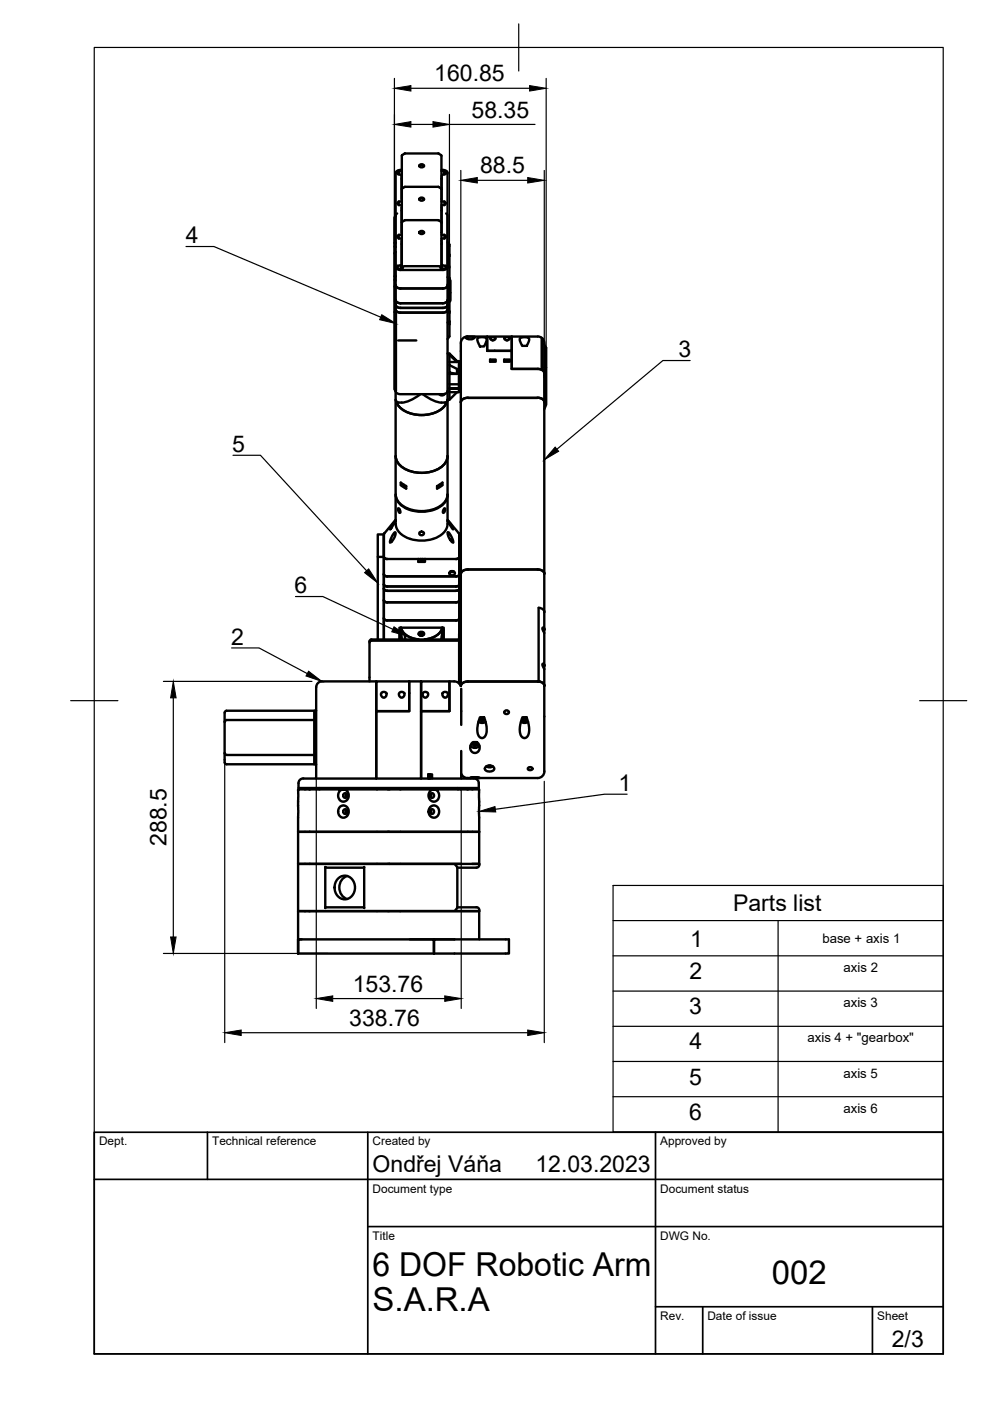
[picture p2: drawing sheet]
<svg xmlns="http://www.w3.org/2000/svg" width="210mm" height="297mm" viewBox="0 0 210 297" stroke-linecap="round" stroke-linejoin="round" font-family="sans-serif">
<!-- layer: Visible -->
<g fill="none" stroke="#000" stroke-width=".51">
<path d="M84.6 36.2v.8M85.2 36a1.13 1.13 0 0 0-1.3 .7v29.5M85.2 36.3l-.6-.1-.5 .3 .2 .4 .8 .3 .1 5.1M85.2 37.9h-.1M85.3 39.9l.6-.3h7l.6 .3M85.3 39.9l-.1 .2M85.8 32.6l-.6 .4v7.1M88.9 35.3l.5-.3 .5 .3M88.9 35a.62 .62 0 0 1 1 .2 .5 .5 0 0 1-.5 .3 .5 .5 0 0 1-.5-.5zM93 32.6h-7.2M93 32.6l.6 .4v7.1M93.5 39.9l.1 .2"/>
<path d="M93.6 36.3l.6-.1 .5 .3-.2 .4-.9 .3v5.1M93.6 37.9h.1M93.6 36h.3M93.9 36a.89 .89 0 0 1 1 .7M94.2 36.2v.8M94.9 36.7v46.2M83.6 52.3v1.4M83.6 59.4v1.4M83.8 53.4v5.2h-.2v-4.9zM83.8 58.6v.9l-.2-.1v-.8M83.8 45.8v5.7h-.2v-5.4zM83.8 51.5v.9l-.2-.1v-.8"/>
<path d="M83.8 53.4h.1M83.8 58.6h.1M83.8 59.5h.1M83.8 45.8h.1M83.8 51.5h.1M83.8 52.4h.1M83.9 56.6a.89 .89 0 0 0 1 .6h9M84.2 45.3l-.3 .4M84.3 56.4v.5M84.5 42.7v.8M84.5 49.8v.8M85 56.2v.8"/>
<path d="M85.1 51.7h.1M85.1 56.1v.8M85.1 44.7h.1M85.2 56.6l.2 .2M85.2 47.2l.7-.5h7l.7 .5M85.2 40.1v7.1M85.2 47.2v9.4M85.2 43.9v5.5M85.2 49.8h-.7l-.3 .4 .3 .4h.7M85.2 42.7h-.7l-.3 .4 .3 .4h.7M85.2 51l-.1 5.1-.1 .1M85.3 57h-.2"/>
<path d="M88.9 42.3l.5-.3 .5 .3M88.9 49.4l.5-.3 .5 .3M88.9 42.1a.62 .62 0 0 1 1 .1 .5 .5 0 0 1-.5 .3 .5 .5 0 0 1-.5-.4zM88.9 49.1a.62 .62 0 0 1 1 .2 .5 .5 0 0 1-.5 .3 .5 .5 0 0 1-.5-.5zM93.5 57h.1M93.6 40.1v7.1M93.6 47.2v9.4M93.6 56.6l-.2 .2M93.6 43.9v5.5M93.6 49.8h.6l.4 .4-.4 .4h-.6M93.6 42.7h.6l.4 .4-.4 .4h-.6M93.6 51v5.1l.9 .3 .2 .4-.5 .3-.7-.1-.3-.6h-7.6l-.3 .6-.7 .1-.5-.3 .2-.4 .7-.2"/>
<path d="M93.6 51.7h.1M93.6 44.7h.1M93.6 56.1v.8M93.8 56.2v.8M94.2 42.7v.8M94.2 49.8v.8M94.5 56.4v.5M94.6 45.3l.3 .3v11M94.9 58.7l.2 .3v1.3M94.9 51.3l.4 .6M94.9 56.6a.89 .89 0 0 1-1 .6M95.2 51.9l.1-.1v2.2"/>
<path d="M95.3 58.9v.4M95.3 54v.3M95.3 54.3v4.6M95.3 59.2l.2 .3v2.5M95.3 56.5v.2M95.3 59.3v1.8M95.3 58.9l-.1 .1 .1 .3M95.3 54h-.1l.1 .3M83.8 60.5v5.7h-.2v-5.4zM83.8 60.5h.1M83.9 63.6a.89 .89 0 0 0 1 .7h9M83.9 64.6a.89 .89 0 0 0 1 .7h9"/>
<path d="M83.9 60.5a.89 .89 0 0 0 1 .7h9M83.9 66.2v16.6h-.1M83.9 66.2h-.1v16.6l-.2-.3v-16.3M84.4 72.2h3.9M94.9 64.7v.4a.86 .86 0 0 1-1 1.2h-9.2l-.6-.3-.2-.4a.89 .89 0 0 0 1 .7h9M94.9 60.3h.2v3.7l-.2 .1M94.9 75h.4M94.9 68.4h.4M94.9 65.6a.89 .89 0 0 1-1 .7M94.9 63.6a.89 .89 0 0 1-1 .7M94.9 64.6a.89 .89 0 0 1-1 .7M94.9 60.5a.89 .89 0 0 1-1 .7"/>
<path d="M95.3 75.3v2.1l1.6 .8v1.1h-1.6M95.3 77.4v1.6l1.6 .3M95.3 79v5.8l1.6-1.7M95.3 61.1v.3M95.3 66v.3M95.3 68.1v.7M95.3 61.4v4.6M95.3 62h.2v1.7l-.2 .3M95.3 63.6v.2M95.3 66.3v1.8M95.3 68.8v2.5l-.4 .6M95.3 61l-.1 .1 .1 .3"/>
<path d="M95.3 66l-.1 .1 .1 .2M95.3 68.1l-.1 .1v.4l.1 .2M96.9 76.6v.2h-1.6M96.9 76.6h.4v5.7M96.9 76.6l-1.6-1.6v.3l1.6 1.5M97.7 72.8v48.9M98.7 71.5l1.7-.1 .3 .1-.6 .4h-.8l-.5-.2zM99.1 71.4h4.2v3h5.2v3.8M99.1 71.3a1.41 1.41 0 0 0-1.4 1.4M101.3 71.7l.6-.2h.9l.3 .2 .1 .5-.6 1.3h-.8l-.6-1.4zM103.3 71.4h5.2v3h-5.2zM103.9 76.2h1.2v.5h-1.2z"/>
<path d="M103.9 71.6l.8-.1 .3 .1 .1 .2-.2 .2-.5 .1-.4-.1zM106.9 76.2h1.2v.5h-1.2zM106.9 71.7l.8-.2 .3 .1 .1 .2-.4 .3h-.4l-.3-.2zM108.5 71.4v6.8M108.5 71.4l5.5-.1 .9 .4M108.5 78.2h5.5M110.3 71.7l.6-.2h.8l.4 .2 .1 .5-.5 1.1h-1l-.5-1.1zM114 78.2a1.31 1.31 0 0 1 1.4 .9l-.5-.7M114 78.2l.9 .2M114.9 71.7v6.7M114.9 71.7l.4 .5 .1 .5M115.4 72.8v60.7l-.1-.4-.3 .1 .4 1v7l-.1-.5-.3 .1 .4 1.1v21.7"/>
<path d="M115.4 73.1l.4 .7v4.1l-.4 .1M115.4 79.5v.5M115.8 77.9v7.9l-.4 1M83.9 82.9v1.9M83.9 82.9l.3 .5 .6 .2h9.2l.7-.3 .2-.4M83.9 82.8v.1M83.9 84.8v20M83.9 96.7a3.6 3.6 0 0 0 2.7 3.1 7.4 7.4 0 0 0 7.5-1.3l.7-1.2 .1-.6M84 85.1a5.4 5.4 0 0 0 5.4 2.9 5.4 5.4 0 0 0 5.4-2.9M89.2 83.6a6.5 6.5 0 0 1-4.9 1.7l-.4-.6M89.6 83.6a6.6 6.6 0 0 0 4.9 1.7l.4-.6M94.3 83.5l-.4 .3h-.4l-.4-.2"/>
<path d="M94.9 82.9v1.9M94.9 84.8v20M94.9 84.8h.4M95.3 82.3h2l-2 .1M95.3 81.5h2M97.3 82.4v.7h-2M115.4 84.8v.4a1.18 1.18 0 0 0-1.4-.9l-14.8 .1a1.33 1.33 0 0 0-1.5 .9M80.1 118.1h1.3M81.4 118.1a.63 .63 0 0 0 .7 .4M81.4 113.3v22.3zM81.4 113.3h-1.3v22.3M81.5 113.1l-.1 .2"/>
<path d="M82.1 118.5h14.6M83.5 113l.4-.1-.2 .9-.6 .9-.4 .3 .1-.7zM83.8 110.4l.1-.1-.8 1.5-.4 .4 .3-.7zM83.9 105v6.1a4.1 4.1 0 0 0 3.7 3.3 7.1 7.1 0 0 0 6.7-1.7l.5-1.1 .1-.5v-6.1M83.9 110.2l-2.5 3.1v4.8l.2 .3 .5 .1M83.9 104.8a3.6 3.6 0 0 0 2.7 3.1 7.4 7.4 0 0 0 7.5-1.3l.7-1.1 .1-.7M83.9 104.9a3.9 3.9 0 0 0 3.4 3.3 7.1 7.1 0 0 0 7.1-1.7l.4-1.1 .1-.5M84.4 107.8l.3 .2 .2 .4a.22 .22 0 0 1-.2 .4 .21 .21 0 0 1-.2-.3zM85 102.9l1.1 .7M85.3 102.6l-.3 .3v-.6l1.1 .7M85.7 102.8v.3l.4 .1M86.1 103.1v.5"/>
<path d="M88.7 118.5v.6h1.4v-.6M88.9 112.9l.7-.2 .3 .2v.3l-.3 .3h-.4l-.3-.3zM89.2 118.5l-.1 .2 .3 .2 .3-.2-.1-.2M93.1 102.8v.3l-.4 .1M93.4 102.6l.4 .3v-.6l-1.1 .7v.6l1.1-.7M94.2 107.9h.2l-.2 .6a.23 .23 0 0 1-.3 .2 .23 .23 0 0 1 0-.4zM94.9 110.2l2.5 3v5l-.2 .2-.5 .1M94.9 110.3l.7 .9 .5 1zM94.9 112.9l.3 .1 .4 .6 .5 1v.4l-.4-.2-.4-.6-.3-.6zM97.3 113.1l.1 .2M97.4 113.3v21.1M97.4 113.3h.3"/>
<path d="M97.4 118.1h.3M97.4 118.1a.63 .63 0 0 1-.7 .4M78.7 135.8h18.6M78.7 135.6h18.6M78.8 135.6a.5 .5 0 0 0-.5 .6v8.3M78.8 135.8l-.4 .4M81.4 121.7a.62 .62 0 0 0 .7 .5h14.6a.63 .63 0 0 0 .7-.5M81.4 131.1a.62 .62 0 0 0 .7 .4h14.6a.63 .63 0 0 0 .7-.4M81.4 123.9a.62 .62 0 0 0 .7 .4h14.6a.63 .63 0 0 0 .7-.4M81.4 124.8l.2 .3 .5 .2h14.6a.63 .63 0 0 0 .7-.5M81.4 127.3a.62 .62 0 0 0 .7 .4h14.6a.63 .63 0 0 0 .7-.4M84.7 135.6v-2.5h9.4v2.5"/>
<path d="M85 133.8v1.8M85 133.4l-.2 .3v1.9M85 133.8l.2 1.8M85 133.1v.7M85 133.1a3.7 3.7 0 0 0 3.7 2.5 3.8 3.8 0 0 1-3.7-2.5zM85.9 134.5v1.1M88.8 134.1a.56 .56 0 0 1 .7-.2 .56 .56 0 0 1 .4 .6l-.4 .3h-.3l-.4-.3zM89.5 134.8h-.3M89.6 134.7l-.3-.1-.3 .1M89.8 134.6l-.5-.2-.5 .2M93.8 133.1a3.7 3.7 0 0 1-3.7 2.5M93.8 133.8v1.8"/>
<path d="M93.8 133.4l.2 .3v1.9M93.8 133.8l-.2 1.8M93.8 133.1v.7M95.3 121.3a.57 .57 0 0 1 .8-.2 .57 .57 0 0 1 .3 .7 .57 .57 0 0 1-.7 .2 .57 .57 0 0 1-.4-.7zM95.5 121.2h.7M95.7 121.1v.2M95.7 121.3h.3M97.3 134.4v10.5M97.3 134.4h.4M97.7 121.7v23.7M114.2 128.9v15.6M114.2 128.9a1.21 1.21 0 0 1 1.2 .8"/>
<path d="M115.4 133.5v.7M115.4 121.6a1.19 1.19 0 0 0-1.4-.9h-14.8a1.38 1.38 0 0 0-1.5 1M47.6 151.1v10.6M47.6 159.7l.4 .3M66.6 152.7h-18.6l-.4 .4M66.6 150.7h-18.6l-.4 .4M67 150.7h-.4v11.4h.4M68.2 144.5h11.6v20.6v-14.3h7v-3.9M68.3 144.5a1.41 1.41 0 0 0-1.3 1.7v18.9M86.8 144.5v2.4M86.8 144.5h-7v6.3h7v-3.9M86.8 144.5h2.5"/>
<path d="M89.3 144.5h6v6.3h-6zM89.3 144.5v20.6v-14.3h6v-6.3a1.91 1.91 0 0 1 2.4 .9M97.8 146v7.7M97.8 159.2v5.9M99.7 158.1a1.25 1.25 0 0 0 2 0M100 157.6l.3-.3h.8l.4 .4 .2 1.1-.5 .7-.7 .1-.6-.4-.2-.8zM101.4 153.1l.8 .2 .8-.2M101.8 152.1h.8l.6 2-.2 1.7-.3 .5-.5 .2-.6-.3-.4-1 .1-1.7zM107 150.8a.49 .49 0 0 1 .5-.2 .49 .49 0 0 1 .4 .5l-.3 .3h-.4l-.3-.3zM110.5 153.1l.7 .2 .8-.2M110.8 152.1h.8l.6 2.1-.2 1.6-.3 .5-.5 .2-.7-.4-.3-1 .1-1.4zM110.8 152.7l.2 .2"/>
<path d="M110.9 152.5v.2M111 152.4l-.2 .1M111 152.8h.5M111 152.4h.4M111.4 152.4l.2 .1M111.6 152.7l-.2 .2M111.6 152.5v.2M114 144.5h-14.8a1.4 1.4 0 0 0-1.5 .9M114 144.5h.2a1.16 1.16 0 0 1 1.2 .9 1.19 1.19 0 0 0-1.4-.9zM115.4 141.2v.7M47.6 161.6l.4 .4h18.6M48 160.1h18.6"/>
<path d="M63.2 176.4h38.4zM63.6 165.3a4.6 4.6 0 0 1 2.7-.2h32.7a3.8 3.8 0 0 1 2.2 .2 2.11 2.11 0 0 1 .3 1.8h-38.2a2.09 2.09 0 0 1 .3-1.8zM67.7 167.1v.3M72 171.1l.9-.3 .7 .4 .3 .5v.6l-.4 .8-.9 .3-.7-.5-.2-1zM73.5 171.7l-.1 .4 .1 .3M73.5 168.3l-.1 .4 .1 .3M90.8 165.1v-.9h.8v.9M90.9 164.2v.9M91.2 164.2v.9M91.2 171.1l.9-.3 .5 .2 .3 .3 .2 1-.5 .9-.8 .2-.7-.5-.3-.9zM91.3 171.7l.1 .4-.1 .3M91.3 168.3l.1 .4-.1 .3"/>
<path d="M97.1 167.1v.3M97.8 164.1a1.64 1.64 0 0 0 2 .9M99.7 164.9l1.3-.1 .7 .2zM100 164.8l.3 .1M101.4 164.8l-.3 .1M102.9 162.6l.6-.3h.6l.5 .3 .2 .5-.5 .4h-1l-.5-.4zM103.1 162.5l.7 .2 .7-.2M103.7 162.3h.3M112 162.8l.5-.1 .4 .3-.2 .2-.5 .1-.2-.2zM115.4 163.6a1.41 1.41 0 0 1-1.4 1.4h-12.4M63.2 199.2v3v-3h28.8v3v-3h4.4M63.2 193.2h1.5"/>
<path d="M63.2 199.2h.8M64.7 193.2h2.4M67.1 193.2h17.8M69 183.8v.2h8.2v-.2v8.7v-.1h-8.2v.1zM71.7 186.2a2.16 2.16 0 0 1 2.5-.2 2.16 2.16 0 0 1 1.1 2.2 2.19 2.19 0 0 1-2.2 2.5 2.19 2.19 0 0 1-2.2-2.5 2.67 2.67 0 0 1 .8-2zM73.6 185.7a2.62 2.62 0 0 0-1.7 2.5 2.62 2.62 0 0 0 1.7 2.4M84.9 193.2h16.7M86.9 199.2h9.5M96.4 199.2h11.5v3h-44.7M96.5 183.4l.5 .5v8.5l-.5 .6M97 192.4h3a1.66 1.66 0 0 1 1.6 .3v6.5M97.7 183.2h-34.5h38.4h-1.5"/>
<path d="M101.6 183.4v-16h-9.6l.4 .1 .4 .3 .3 .8-.3 1-.7 .4-.9-.4-.4-.9 .4-.9 .4-.3 .4-.1h-19.2l.7 .3 .4 .8-.2 .9-.3 .3-.5 .3-.9-.4-.3-.8 .3-1 .4-.3 .4-.1h-9.6v31.8M101.6 183.4a1.25 1.25 0 0 1-1.6 .6h-3"/>
<circle cx="81.4" cy="147.3" r=".63"/>
<circle cx="85.2" cy="147.3" r=".63"/>
<circle cx="90.2" cy="147.3" r=".63"/>
<circle cx="94.4" cy="147.3" r=".63"/>
<circle cx="100.8" cy="157.9" r=".34"/>
<circle cx="102.3" cy="152.6" r=".34"/>
<circle cx="73.2" cy="172.1" r=".47"/>
<circle cx="73.2" cy="168.7" r=".47"/>
<circle cx="91.6" cy="168.7" r=".47"/>
<circle cx="91.6" cy="172.1" r=".47"/>
</g>
<circle cx="114.2" cy="144.5" r=".25" fill="#000"/>
<!-- layer: TITLEBLOCK -->
<path d="M20 240.1h180v46.9h-180zM20 250h180M44 240.1v9.9M78 240.1v46.9M139 240.1v46.9M78 260.1h122M139 277.1h61M149 277.1v9.9M185 277.1v9.9" fill="none" stroke="#000" stroke-width=".36"/>
<!-- layer: FD_Dimensions -->
<g fill="none" stroke="#000" stroke-width=".25">
<path d="M83.6 16.6v47.5M87.1 18.7h25.2M115.8 16.6v57.2M87.1 26.4h4.7M95.3 24.3v27.9M95.3 26.4h18.1M97.7 36.1v47.1M101.2 38.2h10.7M115.4 36.1v47M34.6 144.5h31.5M36.7 148v50.7M67.1 152.9v60.9"/>
<path d="M47.6 161.8v59.3M97.8 167.2v46.6M115.4 165.7v55.4M34.6 202.1h34.8M51.1 219h60.8M70.5 211.7h23.8"/>
</g>
<path d="M83.6 18.7l3.5-.6v1.2zM112.3 18.1l3.5 .6-3.5 .6zM83.6 26.4l3.5-.6v1.2zM91.8 25.8l3.5 .6-3.5 .6zM97.7 38.2l3.5-.6v1.2zM111.9 37.6l3.5 .6-3.5 .6zM36.7 144.5l.6 3.5h-1.1zM36.2 198.7h1.1l-.6 3.4zM47.6 219l3.5-.6v1.1zM67.1 211.7l3.4-.6v1.2zM94.3 211.1l3.5 .6-3.5 .6zM111.9 218.4l3.5 .6-3.5 .5z" fill="#000" stroke="#000" stroke-width=".21"/>
<!-- layer: BORDER -->
<path d="M20 10.1h180v276.9h-180zM110 5.1v10M15 148.6h10M195 148.6h10" fill="none" stroke="#000" stroke-width=".25"/>
<!-- layer: Custom Tables -->
<path d="M130 187.7h70v52.3h-70zM130 195.2h70M165 195.2v44.8M130 202.7h70M130 210.1h70M130 217.6h70M130 225.1h70M130 232.5h70" fill="none" stroke="#000" stroke-width=".25"/>
<!-- layer: Leaders -->
<path d="M80.9 66.7l3 1.9-3.4-.8zM117.7 94.8l.7 .9-3 1.8zM77.3 121.4l.9-.8 1.9 3zM83.5 132.9l3 2-3.4-1zM65.4 142.3l2.8 2.2-3.3-1.2zM101.6 172l3.3-1 .2 1.2z" fill="#000" stroke="#000" stroke-width=".21"/>
<path d="M39.4 52.3h6l35.3 15M146.3 76.4h-5.8l-22.4 18.8M49.4 96.5h5.8l22.5 24.5M49.1 137.4h5.8l10.3 5.4M62.7 126.5h5.8l14.8 6.9M133 168.4h-4.8l-23.2 3.2" fill="none" stroke="#000" stroke-width=".25"/>
<g font-size="7">
<text x="79" y="270.6">6 DOF Robotic Arm</text>
<text x="163.7" y="272.3">002</text>
<text x="79" y="278.1">S.A.R.A</text>
</g>
<g font-size="4.9">
<text x="92.1" y="17.3">160.85</text>
<text x="100" y="24.9">58.35</text>
<text x="101.8" y="36.8">88.5</text>
<text x="39.4" y="51.6">4</text>
<text x="143.8" y="75.7">3</text>
<text x="49.2" y="95.8">5</text>
<text x="62.5" y="125.8">6</text>
<text x="49" y="136.7">2</text>
<text x="131.1" y="167.7">1</text>
<text x="35.3" y="179.4" transform="rotate(-90 35.3 179.4)">288.5</text>
<text x="155.4" y="193.2">Parts list</text>
<text x="146.3" y="200.7">1</text>
<text x="146.2" y="207.6">2</text>
<text x="74.8" y="210.3">153.76</text>
<text x="146.1" y="215">3</text>
<text x="74.1" y="217.5">338.76</text>
<text x="146.2" y="222.5">4</text>
<text x="146.1" y="230">5</text>
<text x="146.1" y="237.4">6</text>
<text x="79" y="248.5">Ondřej Váňa</text>
<text x="113.5" y="248.5">12.03.2023</text>
<text x="189.1" y="285.7">2/3</text>
</g>
<g font-size="2.8">
<text x="174.4" y="199.9">base + axis 1</text>
<text x="178.9" y="206.1">axis 2</text>
<text x="178.8" y="213.5">axis 3</text>
<text x="171.2" y="221">axis 4 + &quot;gearbox&quot;</text>
<text x="178.8" y="228.5">axis 5</text>
<text x="178.8" y="235.9">axis 6</text>
</g>
<g font-size="2.5">
<text x="21" y="242.9">Dept.</text>
<text x="45" y="242.9">Technical reference</text>
<text x="79" y="242.9">Created by</text>
<text x="140" y="242.9">Approved by</text>
<text x="79" y="252.8">Document type</text>
<text x="140" y="252.8">Document status</text>
<text x="79" y="262.9">Title</text>
<text x="140" y="262.9">DWG No.</text>
<text x="140" y="279.9">Rev.</text>
<text x="150" y="279.9">Date of issue</text>
<text x="186" y="279.9">Sheet</text>
</g>
</svg>
